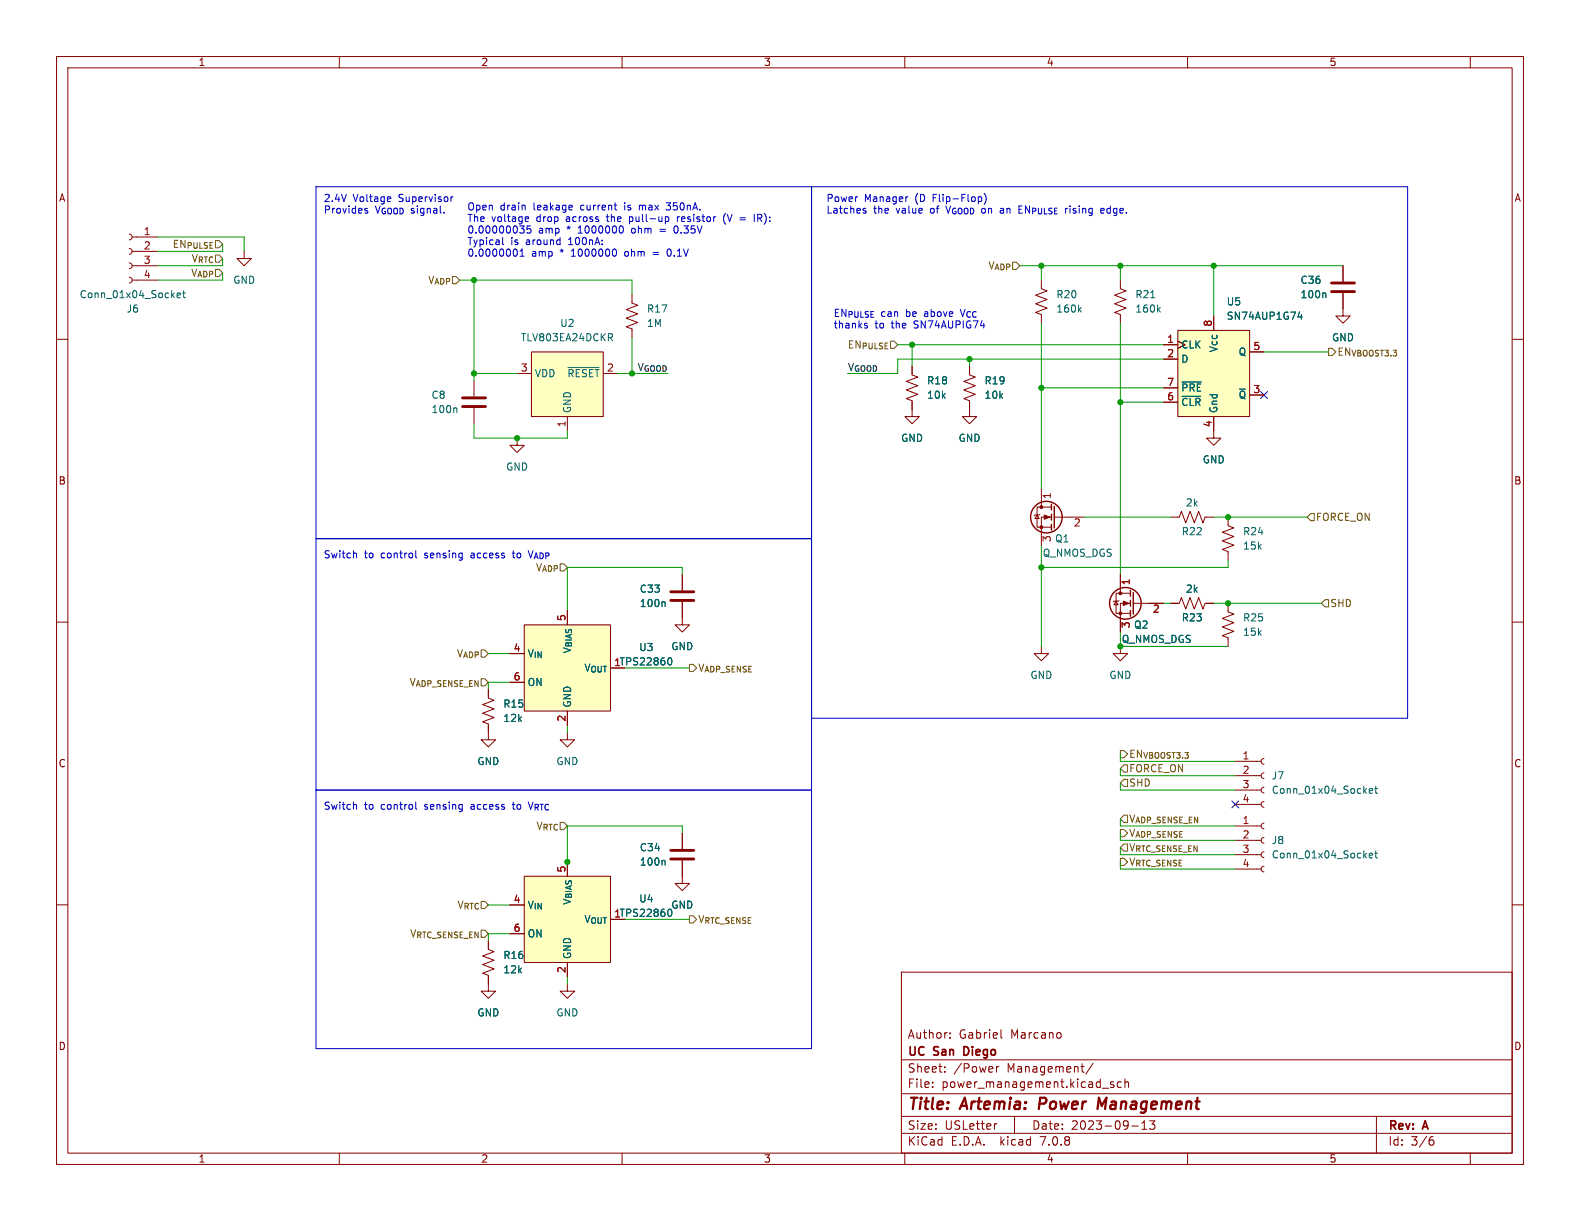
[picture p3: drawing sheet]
<svg xmlns="http://www.w3.org/2000/svg" width="279mm" height="216mm" viewBox="0 0 279 216" stroke-linecap="round" stroke-linejoin="round" font-family="sans-serif">
<g fill="none" stroke="#840000" stroke-width=".18">
<path d="M10 10h259.4v195.9h-259.4zM12 12h255.4v191.9h-255.4zM60 10v2M110 10v2M160 10v2M210 10v2M260 10v2M10 60h2M22.9 49l.3 .2 .2 .3-.2 .4-.3 .1M22.9 46.5l.3 .1 .2 .4-.2 .4-.3 .1M22.9 43.9l.3 .2 .2 .4-.2 .3-.3 .2M22.9 41.4l.3 .2 .2 .3-.2 .4-.3 .1"/>
<path d="M23.4 49.5h4.5M23.4 47h4.5M23.4 44.5h4.5M23.4 41.9h4.5M43.2 44.5v1.2h1.2l-1.2 1.3-1.3-1.3h1.3M111.8 52.1v1.5l1 .4-2.1 .7 2.1 .8-2.1 .8 2.1 .7-2.1 .8 1.1 .4v1.5M184.1 49.5v1.6l1.1 .3-2.1 .8 2.1 .8-2.1 .7 2.1 .8-2.1 .7 1 .4v1.6M198.1 49.5v1.6l1 .3-2 .8 2 .8-2 .7 2 .8-2 .7 1 .4v1.6M208.3 58.4h12.7v15.3h-12.7zM214.6 55.9v2.5M237.5 51.8v4.1h-1.3l1.3 1.3 1.3-1.3h-1.3M237.5 47v2.8"/>
<path d="M267.4 60h2M83.8 67.3v2.8M83.8 72.1v2.8M91.4 77.5v1.2h1.3l-1.3 1.3-1.2-1.3h1.2M91.4 66h2.6M94 62.2h12.7v11.5h-12.7zM100.3 73.7v2.5M106.7 66h2.5M161.3 64.8v1.5l1 .4-2 .7 2 .8-2 .8 2 .7-2 .8 1 .4v2.8h1.3l-1.3 1.2-1.3-1.2h1.3M171.4 64.8v1.5l1.1 .4-2.1 .7 2.1 .8-2.1 .8 2.1 .7-2.1 .8 1 .4v2.8h1.3l-1.3 1.2-1.2-1.2h1.2M205.7 61h2.6M205.7 63.5h2.6"/>
<path d="M205.7 71.1h2.6M205.7 68.6h2.6M214.6 73.7v3.8h1.3l-1.3 1.2-1.2-1.2h1.2M221 69.9h2.5M221 62.2h2.5M183.4 91.1l.4 .6h-.8zM183.9 90.9l-.1 .2h-.8l-.1 .1M184.1 86.4v3.3M185.9 91.4h-1.8v5.1M185.9 89.7h-2.5v3.5h2.5M186.4 91.4h5.4M207 91.4h1.5l.4-1 .8 2.1 .7-2.1 .8 2.1 .8-2.1 .7 2.1 .4-1.1h1.5"/>
<path d="M217.2 91.4v1.6l1 .3-2 .8 2 .8-2 .7 2 .8-2 .8 1 .3v1.6M10 110h2M90.2 115.6h2.5M92.7 110.5h15.2v15.2h-15.2zM120.6 106.4v4.1h1.3l-1.3 1.3-1.2-1.3h1.2M120.6 101.6v2.8M184.1 114.3v1.3h-1.2l1.2 1.2 1.3-1.2h-1.3M197.4 106.3l.3 .6h-.7zM197.9 106.2l-.2 .1h-.7l-.2 .1M198.1 114.3v1.3h-1.3l1.3 1.2 1.3-1.2h-1.3M198.1 101.6v3.3M199.9 106.7h-1.8v5.1"/>
<path d="M199.9 104.9h-2.5v3.6h2.5M200.4 106.7h5.3M207 106.7h1.5l.4-1 .8 2 .7-2 .8 2 .8-2 .7 2 .4-1h1.5M217.2 106.7v1.5l1 .4-2 .7 2 .8-2 .8 2 .7-2 .8 1 .4v1.5M267.4 110h2M86.4 121.9v1.5l1 .4-2.1 .8 2.1 .7-2.1 .8 2.1 .8-2.1 .7 1.1 .4v2.8h1.2l-1.2 1.3-1.3-1.3h1.3M90.2 120.7h2.5M100.3 129.5v1.3h1.3l-1.3 1.3-1.2-1.3h1.2M100.3 125.7v2.6M218.4 139.7h4.6M218.4 137.2h4.6M218.4 134.6h4.6"/>
<path d="M223.5 139.2l-.3 .1-.2 .4 .2 .4 .3 .1M223.5 136.7l-.3 .1-.2 .3 .2 .4 .3 .2M223.5 134.1l-.3 .1-.2 .4 .2 .4 .3 .1M10 160h2M92.7 154.9h15.2v15.3h-15.2zM120.6 152.1v4.1h1.3l-1.3 1.3-1.2-1.3h1.2M120.6 147.3v2.8M218.4 153.7h4.6M218.4 151.1h4.6M218.4 148.6h4.6M218.4 146.1h4.6M218.4 142.2h4.6"/>
<path d="M223.5 153.2l-.3 .1-.2 .4 .2 .3 .3 .2M223.5 150.6l-.3 .2-.2 .3 .2 .4 .3 .1M223.5 148.1l-.3 .1-.2 .4 .2 .3 .3 .2M223.5 145.5l-.3 .2-.2 .3 .2 .4 .3 .2M223.5 141.7l-.3 .2-.2 .3 .2 .4 .3 .1M267.4 160h2M86.4 166.4v1.5l1 .4-2.1 .7 2.1 .8-2.1 .8 2.1 .7-2.1 .8 1.1 .4v2.8h1.2l-1.2 1.2-1.3-1.2h1.3M90.2 160h2.5M90.2 165.1h2.5M100.3 174v1.3h1.3l-1.3 1.2-1.2-1.2h1.2M100.3 170.2v2.5M159.4 171.9h108v32h-108z"/>
<path d="M159.4 197.4h108M159.4 193.4h108M159.4 187.4h108M164.9 192.1v.2M164.9 191.4v.1M167.1 189.4v.2M167.1 188.7v.1M168 183.4v.2M168 182.7v.1M176.2 188.6v1M176.3 198.7l-.3 .1M176.6 188.6l-.2 .1-.2 .2"/>
<path d="M177 182.1v1.3l.2 .2M179.4 197.4v3M187.5 182.7l.1 .2v.4l-.1 .2M191.1 188.6h.6M191.6 189.6h.1M193.3 188l-1.3 1.9M194.9 192.4h1.2M196.9 191.4l-.3-.1-.2 .2v.2l.5 .2v.3h-.5M198.3 191.4l-.4-.1-.3 .3v.4l.1 .2h.6M198.9 191.4l.2-.1 .4 .1 .1 .9M198.9 190.8v1.5M200.1 199.1h1.2"/>
<path d="M201.9 199.7h.9M201.9 198.6l.5-.4v1.5M204.2 198.2l-.5 .6 .4 .1v.6l-.2 .2h-.4l-.2-.2M243.4 197.4v6.5M60 203.9v2M110 203.9v2M159.4 200.4h108M160 203.9v2M210 203.9v2M253 201.6h.3l.3 .2-.1 .5-.5 .2M253.4 201l-.4 .1M260 203.9v2"/>
</g>
<path d="M183.9 194.1l-.2 2M195.7 194.1l-.9 1.4-.5-1.4-.2 2" fill="none" stroke="#840000" stroke-width=".4"/>
<path d="M170.8 185.1h-.3v1.5h.3" fill="none" stroke="#840000" stroke-width=".3"/>
<g fill="#ffffc2" stroke="#ffffc2" stroke-width=".18">
<path d="M92.7 110.5h15.2v15.2h-15.2z"/>
<path d="M92.7 154.9h15.2v15.3h-15.2z"/>
<path d="M94 62.2h12.7v11.5h-12.7z"/>
<path d="M208.3 58.4h12.7v15.3h-12.7z"/>
</g>
<g fill="none" stroke="#006464" stroke-width=".18">
<path d="M31.3 52.2l.6-.1v-.2l-.4-.1-.2 .2 .1 .6h.5M32.3 51.8h.5M32.5 51.4v1.1l.3 .1M107.9 59.7l.4 .6M108.1 59l.2 .2v.3l-.2 .2M190.9 54.7l.3 .5M191.2 54.3l-.5 .5M203.5 52.6h.7M204.8 54.7l.4 .5M205.2 54.3l-.5 .5M229.8 55.1l-.3 .9h.8M230.1 55.6v.9"/>
<path d="M234.3 51.8l.2 .2v.6M80.6 72.1l.2 .2v.7M100.5 65h5.4M209 70.1h3.3M209 67.5h3.5M117.4 106.4l.2 .2v.7M118.3 116.4l.1-.1a.68 .68 0 0 1 .4 .6 .68 .68 0 0 1-.4 .7l-.1-.1M242.1 139.9l.6-.2v-.2l-.4-.1-.2 .2 .1 .6h.5M243.1 139.4h.5M243.3 139v1.1l.3 .2M117.4 152.1l.2 .2v.7M242.1 151.3l.6-.1v-.3h-.4l-.2 .1 .1 .6h.5"/>
<path d="M243.1 150.9h.5M243.3 150.4v1.1l.3 .2M118.8 161.2l-.1 .7-.2 .1h-.2"/>
</g>
<path d="M235.5 51.6h4M235.5 50h4M81.8 71.9h4.1M81.8 70.4h4.1M118.6 106.2h4.1M118.6 104.6h4.1M118.6 151.9h4.1M118.6 150.4h4.1" fill="none" stroke="#840000" stroke-width=".51"/>
<g fill="none" stroke="#840000" stroke-width=".25">
<path d="M185.9 89.2v1M185.9 90.9v1M185.9 92.7v1M186.4 89.5v3.8M199.9 104.4v1M199.9 106.2v1M199.9 108v1M200.4 104.8v3.8"/>
<circle cx="185" cy="91.4" r="2.79"/>
<circle cx="199" cy="106.7" r="2.79"/>
</g>
<g fill="#840000" stroke="#840000" stroke-width=".18">
<path d="M198.6 106.3l1 .4-1 .4z"/>
<path d="M184.7 91.1l1 .3-1 .4z"/>
<circle cx="198.1" cy="108.5" r=".25"/>
<circle cx="198.1" cy="104.9" r=".25"/>
<circle cx="184.1" cy="93.2" r=".25"/>
<circle cx="184.1" cy="89.7" r=".25"/>
</g>
<path d="M234.9 61.6h.7l.6 .6-.6 .7h-.7zM231.8 90.8h.6v1.3h-.6l-.7-.7zM121.9 117.5h.7l.6 .6-.6 .6h-.7zM234.3 106h.6v1.3h-.6l-.6-.6zM198.1 132.7h.7l.6 .7-.6 .6h-.7zM198.8 135.3h.6v1.2h-.6l-.7-.6zM198.8 137.8h.6v1.3h-.6l-.7-.7zM198.1 149.9l.7-.7h.6v1.3h-.6zM198.1 151.8h.7l.6 .6-.6 .6h-.7zM198.1 146.7h.7l.6 .6-.6 .7h-.7zM198.8 144.1h.6v1.3h-.6l-.7-.6zM121.9 161.9h.7l.6 .7-.6 .6h-.7z" fill="none" stroke="#725600" stroke-width=".18"/>
<g fill="none" stroke="#0000c2" stroke-width=".18">
<path d="M55.9 33h87.6v62.3h-87.6zM64.6 37.2l.4 .1 .1 .2-.2 .2-.4-.1M64.6 36.9h.4M68.9 34.8l.2 .3-.6 .1M69 35.6h-.1M78.5 37.6v.1M79.7 34.8v.8M80.1 34.8l-.4 .2M92.7 39.9l-.4 .5 .3 .2 .1 .4-.3 .2h-.3M93.1 38.3l.3 .1 .1 .2-.6 .1M93.4 39.1l-.3 .1M93.8 39.9h-.6v.7l.2-.2 .4 .1 .1 .2-.1 .4-.1 .1-.5-.1"/>
<path d="M101.2 36.3v.3l-.6 .1M108.6 36.3h.5M109 37.1h.1M109.9 39.9a.79 .79 0 0 1 0 1.3M111.3 38.3v1.3M111.3 39.1l.1 .1M111.4 38.3l-.1 .1M113.1 36.3v.8M113.3 36.3l-.2 .1M117.8 38.3h.2l.3 .3-.1 .5-.4 .1M117.8 37l.5 .1M117.8 35.9h.8l-.5 .4h.2"/>
<path d="M119.6 39.9a.68 .68 0 0 0-.4 .7 .68 .68 0 0 0 .4 .6M119.8 38.3v.9M120.1 38.3l-.3 .3M128.3 37.7a1.46 1.46 0 0 0 0 2M130.8 38.5h1M130.8 38.9h1M133.4 37.9v1.3M134 38.6h.5M134.3 38.6l.4 .6M134.5 37.9h-.5v1.3M143.5 33h105.4v94h-105.4zM152.7 37.2l.5 .2-.1 .2-.4 .1"/>
<path d="M152.7 36.9h.4M160.4 34.8h.1M167.3 36.4l.4 1.3M173.1 34.8h.3l.2 .2-.1 .5-.4 .1M174 34.2a1.47 1.47 0 0 1 .1 1.9M180.2 37.7h.6M180.2 37h.4M180.2 36.4h.6M194.7 37.3l.6-.2-.1-.2-.4-.1-.1 .2v.6h.5M88.9 42v1.1l.2 .2M91.2 44a.79 .79 0 0 1 0 1.3M92 45.3h.7"/>
<path d="M92 44.4l.3-.4v1.3M108.7 44a.79 .79 0 0 1 0 1.3M115.5 44.6h1M115.5 45h1M116.7 40.6h1M116.7 40.9h1M118.4 44a.68 .68 0 0 0-.4 .7 .68 .68 0 0 0 .4 .6M153 57.6h.3l.1 .2-.2 .2h-.2M153 57.2h.3M169.8 54.7l.4 1.3M55.9 95.3h87.6v44.4h-87.6zM62.7 97.8l.4 .2v.6"/>
<path d="M73.5 97.4v1.1l.2 .1M90.6 97.8h.5M90.8 97.4v1.2M93.4 97.4l.4 1.2M55.9 139.7h87.6v45.7h-87.6zM62.7 142.2l.4 .2v.7M73.5 141.8v1.1l.2 .2M90.6 142.2h.5M90.8 141.8v1.2M93.4 141.8l.4 1.3"/>
</g>
<g fill="none" stroke="#009600" stroke-width=".18">
<path d="M27.9 41.9h15.3v2.6M27.9 47h11.5M27.9 49.5h11.5M27.9 44.5h11.5M81.3 49.5h30.5v2.6M83.8 49.5v17.8M111.8 59.7v6.3M180.3 47h57.2M184.1 47v2.5M184.1 57.2v29.2M198.1 47v2.5M198.1 57.2v44.4"/>
<path d="M214.6 47v8.9M83.8 74.9v2.6h16.5v-1.3M83.8 66h7.6M109.2 66h8.9M158.7 61h47M161.3 61v3.8M171.4 63.5v1.3M184.1 68.6h21.6M198.1 71.1h7.6M205.7 63.5h-47v2.5h-8.8M223.5 62.2h11.4M184.1 96.5v17.8"/>
<path d="M191.8 91.4h15.2M214.6 91.4h16.5M217.2 99.1v1.2h-33.1M86.4 115.6h3.8M110.5 118.1h11.4M120.6 101.6v-1.3h-20.3v7.7M198.1 111.8v2.5h19.1M205.7 106.7h1.3M214.6 106.7h19.1M86.4 120.7h3.8M100.3 128.3v1.2M198.1 133.4v1.2h20.3"/>
<path d="M198.1 135.9v1.3h20.3M198.1 138.4v1.3h20.3M120.6 147.3v-1.2h-20.3v6.3M198.1 144.8v1.3h20.3M198.1 147.3v1.3h20.3M198.1 149.9v1.2h20.3M198.1 152.4v1.3h20.3M86.4 160h3.8M86.4 165.1h3.8M100.3 172.7v1.3M110.5 162.6h11.4"/>
</g>
<path d="M222.9 69.2l1.2 1.3M224.1 69.2l-1.2 1.3M217.8 141.6l1.2 1.2M219 141.6l-1.2 1.2" fill="none" stroke="#000084" stroke-width=".18"/>
<g fill="#009600" stroke="#009600" stroke-width=".18">
<circle cx="217.2" cy="91.4" r=".46"/>
<circle cx="198.1" cy="71.1" r=".46"/>
<circle cx="214.6" cy="47" r=".46"/>
<circle cx="100.3" cy="152.4" r=".46"/>
<circle cx="217.2" cy="106.7" r=".46"/>
<circle cx="198.1" cy="114.3" r=".46"/>
<circle cx="184.1" cy="100.3" r=".46"/>
<circle cx="83.8" cy="49.5" r=".46"/>
<circle cx="83.8" cy="66" r=".46"/>
<circle cx="91.4" cy="77.5" r=".46"/>
<circle cx="111.8" cy="66" r=".46"/>
<circle cx="198.1" cy="47" r=".46"/>
<circle cx="184.1" cy="47" r=".46"/>
<circle cx="161.3" cy="61" r=".46"/>
<circle cx="171.4" cy="63.5" r=".46"/>
<circle cx="184.1" cy="68.6" r=".46"/>
</g>
<g font-size="2.8" fill="#840000">
<text x="160.4" y="196.8">Title:</text>
<text x="170.1" y="196.8">Artemia:</text>
<text x="184.6" y="196.8">Power</text>
<text x="195.8" y="196.8">Management</text>
</g>
<g font-size="2.1" fill="#840000">
<text x="160.4" y="183.9">Author:</text>
<text x="169.6" y="183.9">Gabriel</text>
<text x="178.8" y="183.9">Marcano</text>
<text x="160.4" y="189.9">Sheet:</text>
<text x="160.4" y="187.1">UC</text>
<text x="165.2" y="187.1">San</text>
<text x="168.6" y="189.9">/Power</text>
<text x="171.1" y="187.1">Diego</text>
<text x="178.1" y="189.9">Management/</text>
<text x="160.4" y="192.6">File:</text>
<text x="166.5" y="192.6">power_management.kicad_sch</text>
<text x="160.4" y="202.8">KiCad</text>
<text x="160.4" y="200">Size:</text>
<text x="167.1" y="200">USLetter</text>
<text x="168.1" y="202.8">E.D.A.</text>
<text x="177" y="202.8">kicad</text>
<text x="182.4" y="200">Date:</text>
<text x="184.2" y="202.8">7.0.8</text>
<text x="189.4" y="200">2023-09-13</text>
<text x="245.4" y="200.2">Rev:</text>
<text x="245.4" y="202.8">Id:</text>
<text x="249.5" y="202.8">3/6</text>
<text x="251.8" y="200.2">A</text>
</g>
<g font-size="1.8" fill="#840000">
<text x="35" y="11.9">1</text>
<text x="85" y="11.9">2</text>
<text x="135" y="11.9">3</text>
<text x="185" y="11.9">4</text>
<text x="235" y="11.9">5</text>
<text x="10.3" y="35.9">A</text>
<text x="267.7" y="35.9">A</text>
<text x="10.3" y="85.9">B</text>
<text x="267.7" y="85.9">B</text>
<text x="10.3" y="135.9">C</text>
<text x="267.7" y="135.9">C</text>
<text x="10.3" y="185.9">D</text>
<text x="267.7" y="185.9">D</text>
<text x="35" y="205.8">1</text>
<text x="85" y="205.8">2</text>
<text x="135" y="205.8">3</text>
<text x="185" y="205.8">4</text>
<text x="235" y="205.8">5</text>
</g>
<g font-size="1.8" fill="#0000c2">
<text x="57.1" y="35.8">2.4V</text>
<text x="62.4" y="35.8">Voltage</text>
<text x="70.6" y="35.8">Supervisor</text>
<text x="146" y="35.8">Power</text>
<text x="152.8" y="35.8">Manager</text>
<text x="161.9" y="35.8">(D</text>
<text x="165.2" y="35.8">Flip-Flop)</text>
<text x="57.1" y="37.9">Provides</text>
<text x="66.4" y="37.9">V_{GOOD}</text>
<text x="72.8" y="37.9">signal.</text>
<text x="82.5" y="37.3">Open</text>
<text x="82.5" y="39.3">The</text>
<text x="82.5" y="41.4">0.00000035</text>
<text x="86.9" y="39.3">voltage</text>
<text x="88.4" y="37.3">drain</text>
<text x="94.4" y="37.3">leakage</text>
<text x="95" y="39.3">drop</text>
<text x="95.2" y="41.4">amp</text>
<text x="100.4" y="41.4">*</text>
<text x="100.4" y="39.3">across</text>
<text x="102.5" y="41.4">1000000</text>
<text x="102.9" y="37.3">current</text>
<text x="107.8" y="39.3">the</text>
<text x="110.9" y="37.3">is</text>
<text x="111.9" y="39.3">pull-up</text>
<text x="112.1" y="41.4">ohm</text>
<text x="113.7" y="37.3">max</text>
<text x="118.7" y="37.3">350nA.</text>
<text x="120.1" y="41.4">0.35V</text>
<text x="120.6" y="39.3">resistor</text>
<text x="129" y="39.3">(V</text>
<text x="134.8" y="39.3">IR):</text>
<text x="146" y="37.9">Latches</text>
<text x="154.5" y="37.9">the</text>
<text x="158.6" y="37.9">value</text>
<text x="164.8" y="37.9">of</text>
<text x="167.8" y="37.9">V_{GOOD} an</text>
<text x="174.3" y="37.9">on</text>
<text x="181.2" y="37.9">EN_{PULSE}</text>
<text x="189.6" y="37.9">rising</text>
<text x="196.1" y="37.9">edge.</text>
<text x="82.5" y="43.4">Typical</text>
<text x="82.5" y="45.5">0.0000001</text>
<text x="90.3" y="43.4">is</text>
<text x="93.1" y="43.4">around</text>
<text x="94" y="45.5">amp</text>
<text x="99.2" y="45.5">*</text>
<text x="100.8" y="43.4">100nA:</text>
<text x="101.3" y="45.5">1000000</text>
<text x="110.9" y="45.5">ohm</text>
<text x="118.8" y="45.5">0.1V</text>
<text x="147.3" y="56.1">EN_{PULSE}</text>
<text x="147.3" y="58.2">thanks</text>
<text x="154.7" y="58.2">to</text>
<text x="155.8" y="56.1">can</text>
<text x="157.8" y="58.2">the</text>
<text x="160.3" y="56.1">be</text>
<text x="161.9" y="58.2">SN74AUPIG74</text>
<text x="163.7" y="56.1">above</text>
<text x="170.4" y="56.1">V_{CC}</text>
<text x="57.1" y="98.8">Switch</text>
<text x="64.4" y="98.8">to</text>
<text x="67.5" y="98.8">control</text>
<text x="75.4" y="98.8">sensing</text>
<text x="83.7" y="98.8">access</text>
<text x="91.4" y="98.8">to</text>
<text x="94.4" y="98.8">V_{ADP}</text>
<text x="57.1" y="143.3">Switch</text>
<text x="64.4" y="143.3">to</text>
<text x="67.5" y="143.3">control</text>
<text x="75.4" y="143.3">sensing</text>
<text x="83.7" y="143.3">access</text>
<text x="91.4" y="143.3">to</text>
<text x="94.4" y="143.3">V_{RTC}</text>
</g>
<g font-size="1.8" fill="#a90000">
<text x="25.3" y="41.7">1</text>
<text x="25.3" y="44.2">2</text>
<text x="25.3" y="46.7">3</text>
<text x="25.3" y="49.3">4</text>
<text x="214.4" y="57.9" transform="rotate(-90 214.4 57.9)">8</text>
<text x="92" y="65.8">3</text>
<text x="107.2" y="65.8">2</text>
<text x="206.3" y="60.7">1</text>
<text x="206.3" y="63.2">2</text>
<text x="221.5" y="62">5</text>
<text x="206.3" y="70.9">6</text>
<text x="206.3" y="68.3">7</text>
<text x="221.5" y="69.6">3</text>
<text x="100.1" y="75.6" transform="rotate(-90 100.1 75.6)">1</text>
<text x="214.4" y="75.6" transform="rotate(-90 214.4 75.6)">4</text>
<text x="186.1" y="88.3" transform="rotate(-90 186.1 88.3)">1</text>
<text x="186.1" y="96" transform="rotate(-90 186.1 96)">3</text>
<text x="189.8" y="93.4">2</text>
<text x="200.1" y="103.6" transform="rotate(-90 200.1 103.6)">1</text>
<text x="100.1" y="109.9" transform="rotate(-90 100.1 109.9)">5</text>
<text x="200.1" y="111.2" transform="rotate(-90 200.1 111.2)">3</text>
<text x="203.8" y="108.7">2</text>
<text x="90.7" y="115.3">4</text>
<text x="103.2" y="119">V_{OUT}</text>
<text x="108.5" y="117.9">1TPS22860</text>
<text x="90.7" y="120.4">6</text>
<text x="100.1" y="127.7" transform="rotate(-90 100.1 127.7)">2</text>
<text x="219.6" y="134.4">1</text>
<text x="219.6" y="136.9">2</text>
<text x="219.6" y="139.4">3</text>
<text x="219.6" y="142">4</text>
<text x="219.6" y="145.8">1</text>
<text x="219.6" y="148.3">2</text>
<text x="100.1" y="154.4" transform="rotate(-90 100.1 154.4)">5</text>
<text x="219.6" y="150.9">3</text>
<text x="219.6" y="153.4">4</text>
<text x="90.7" y="159.8">4</text>
<text x="90.7" y="164.8">6</text>
<text x="103.2" y="163.4">V_{OUT}</text>
<text x="108.5" y="162.3">1TPS22860</text>
<text x="100.1" y="172.2" transform="rotate(-90 100.1 172.2)">2</text>
</g>
<g font-size="1.8" fill="#009600">
<text x="30.4" y="44">EN_{PULSE}</text>
<text x="33.8" y="46.6">V_{RTC}</text>
<text x="33.7" y="49.1">V_{ADP}</text>
<text x="72.3" y="121.5">V_{ADP_SENSE_EN}</text>
<text x="72.4" y="166">V_{RTC_SENSE_EN}</text>
</g>
<g font-size="1.8" fill="#725600">
<text x="174.6" y="47.9">V_{ADP}</text>
<text x="75.6" y="50.4">V_{ADP}</text>
<text x="149.8" y="61.8">EN_{PULSE}</text>
<text x="236.4" y="63.1">EN_{V_{BOOST3.3}}</text>
<text x="232.6" y="92.3">FORCE_ON</text>
<text x="94.6" y="101.2">V_{ADP}</text>
<text x="235.1" y="107.5">SHD</text>
<text x="80.7" y="116.4">V_{ADP}</text>
<text x="123.4" y="119">V_{ADP_SENSE}</text>
<text x="199.6" y="136.8">FORCE_ON</text>
<text x="199.6" y="134.2">EN_{V_{BOOST3.3}}</text>
<text x="199.6" y="139.3">SHD</text>
<text x="94.7" y="146.9">V_{RTC}</text>
<text x="199.6" y="148.2">V_{ADP_SENSE}</text>
<text x="199.6" y="145.6">V_{ADP_SENSE_EN}</text>
<text x="199.6" y="150.7">V_{RTC_SENSE_EN}</text>
<text x="199.6" y="153.3">V_{RTC_SENSE}</text>
<text x="80.8" y="160.9">V_{RTC}</text>
<text x="123.4" y="163.4">V_{RTC_SENSE}</text>
</g>
<g font-size="1.8" fill="#006464">
<text x="14" y="52.9">Conn_01x04_Socket</text>
<text x="41.1" y="50.4">GND</text>
<text x="186.7" y="52.9">R20</text>
<text x="200.7" y="52.9">R21</text>
<text x="229.9" y="52.9">100n</text>
<text x="229.9" y="50.4">C36</text>
<text x="22.3" y="55.5">J6</text>
<text x="99" y="58">U2</text>
<text x="114.3" y="58">1M</text>
<text x="114.3" y="55.5">R17</text>
<text x="186.7" y="55.5">160k</text>
<text x="200.7" y="55.5">160k</text>
<text x="216.8" y="54.2">U5</text>
<text x="216.8" y="56.7">SN74AUP1G74</text>
<text x="92" y="60.6">TLV803EA24DCKR</text>
<text x="208.8" y="61.8">CLK</text>
<text x="208.8" y="64.4">D</text>
<text x="215.5" y="62.4" transform="rotate(-90 215.5 62.4)">Vcc</text>
<text x="218.9" y="63.1">Q</text>
<text x="235.5" y="60.6">GND</text>
<text x="76.2" y="70.7">C8</text>
<text x="94.5" y="66.9">VDD</text>
<text x="100.2" y="66.9">~{RESET}</text>
<text x="163.8" y="70.7">10k</text>
<text x="163.8" y="68.2">R18</text>
<text x="174" y="70.7">10k</text>
<text x="174" y="68.2">R19</text>
<text x="208.8" y="72">~{CLR}</text>
<text x="208.8" y="69.4">~{PRE}</text>
<text x="218.9" y="70.7">~{Q}</text>
<text x="76.2" y="73.3">100n</text>
<text x="101.2" y="73.2" transform="rotate(-90 101.2 73.2)">GND</text>
<text x="215.5" y="73.2" transform="rotate(-90 215.5 73.2)">Gnd</text>
<text x="89.4" y="83.4">GND</text>
<text x="159.3" y="78.3">GND</text>
<text x="169.4" y="78.3">GND</text>
<text x="212.6" y="82.1">GND</text>
<text x="209.6" y="89.8">2k</text>
<text x="208.9" y="94.8">R22</text>
<text x="219.7" y="94.8">R24</text>
<text x="184.3" y="98.7">Q_NMOS_DGS</text>
<text x="186.5" y="96.1">Q1</text>
<text x="219.7" y="97.4">15k</text>
<text x="113" y="107.5">100n</text>
<text x="113" y="105">C33</text>
<text x="209.6" y="105">2k</text>
<text x="198.3" y="113.9">Q_NMOS_DGS</text>
<text x="200.4" y="111.4">Q2</text>
<text x="208.9" y="110.1">R23</text>
<text x="219.7" y="112.6">15k</text>
<text x="219.7" y="110.1">R25</text>
<text x="93.2" y="116.4">V_{IN}</text>
<text x="101.2" y="115.7" transform="rotate(-90 101.2 115.7)">V_{BIAS}</text>
<text x="112.9" y="115.3">U3</text>
<text x="118.6" y="115.2">GND</text>
<text x="88.9" y="125.3">R15</text>
<text x="93.2" y="121.5">ON</text>
<text x="101.2" y="125.2" transform="rotate(-90 101.2 125.2)">GND</text>
<text x="182.1" y="120.2">GND</text>
<text x="196.1" y="120.2">GND</text>
<text x="88.9" y="127.9">12k</text>
<text x="84.3" y="135.5">GND</text>
<text x="98.3" y="135.5">GND</text>
<text x="224.8" y="138">J7</text>
<text x="224.8" y="140.6">Conn_01x04_Socket</text>
<text x="224.8" y="149.5">J8</text>
<text x="113" y="153.3">100n</text>
<text x="113" y="150.7">C34</text>
<text x="224.8" y="152">Conn_01x04_Socket</text>
<text x="93.2" y="160.9">V_{IN}</text>
<text x="101.2" y="160.1" transform="rotate(-90 101.2 160.1)">V_{BIAS}</text>
<text x="112.9" y="159.8">U4</text>
<text x="118.6" y="160.9">GND</text>
<text x="93.2" y="166">ON</text>
<text x="88.9" y="172.3">12k</text>
<text x="88.9" y="169.8">R16</text>
<text x="101.2" y="169.7" transform="rotate(-90 101.2 169.7)">GND</text>
<text x="84.3" y="179.9">GND</text>
<text x="98.3" y="179.9">GND</text>
</g>
<g font-size="1.8" fill="#0f0f0f">
<text x="112.6" y="65.7">V_{GOOD}</text>
<text x="149.9" y="65.7">V_{GOOD}</text>
</g>
</svg>
